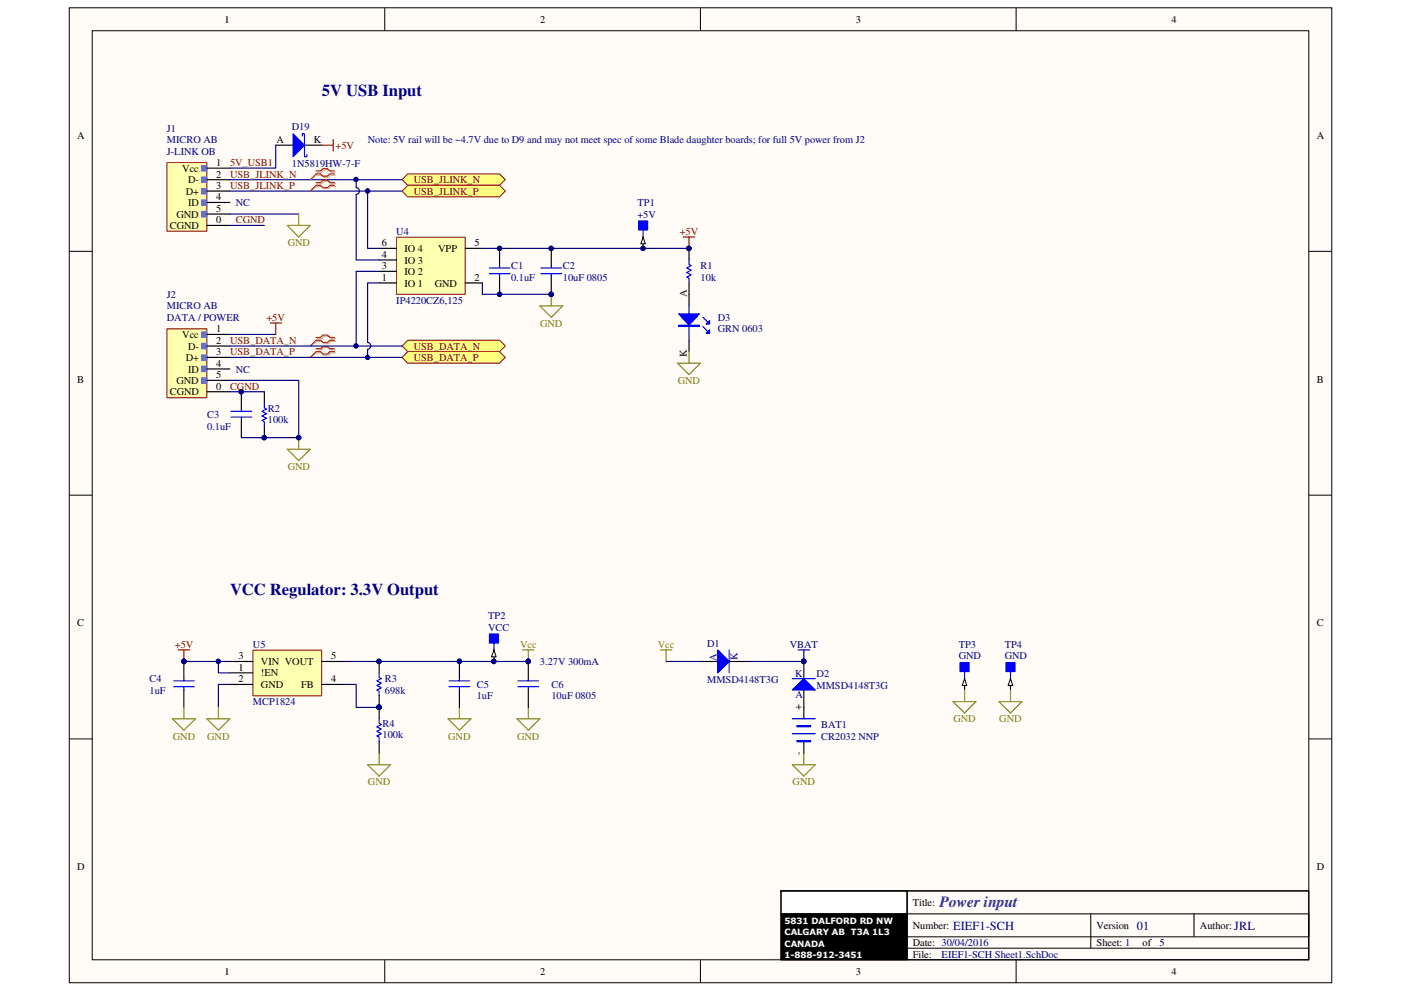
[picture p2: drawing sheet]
<svg xmlns="http://www.w3.org/2000/svg" width="297mm" height="210mm" viewBox="0 0 297 210" stroke-linecap="round" stroke-linejoin="round" font-family="sans-serif">
<path d="M14.7 1.7h267.7v206.7h-267.7z" fill="#fffcf8"/>
<path d="M14.7 1.7h267.7v206.7h-267.7z" fill="none" stroke="#000" stroke-width=".21"/>
<path d="M19.6 6.6h257.9v196.9h-257.9z" fill="#fffcf8"/>
<g fill="none" stroke="#000" stroke-width=".21">
<path d="M19.6 6.5h257.9v197h-257.9zM81.6 1.6v4.9M148.5 1.6v4.9M215.4 1.6v4.9M14.7 53.3h4.9M277.5 53.3h4.9M14.7 105h4.9M277.5 105h4.9M14.7 156.7h4.9M277.5 156.7h4.9M165.6 188.9h26.7M192.3 198.6h85.2v-4.8h-24.4v4.8"/>
<path d="M192.3 193.8h60.8M231.3 193.8v7.2M277.5 188.9h-85.2v14.6M81.6 203.5v4.9M148.5 203.5v4.9M192.3 201h85.2M215.4 203.5v4.9"/>
</g>
<path d="M165.6 189h26.7v4.8h-26.7z" fill="#fff"/>
<path d="M165.6 188.9h26.7v4.9h-26.7zM165.6 193.8h26.7v9.7h-26.7z" fill="none" stroke="#000" stroke-width=".21"/>
<path d="M165.6 188.9h111.9v14.6h-111.9zM165.6 193.8h26.7M192.3 188.9v14.6" fill="none" stroke="#000" stroke-width=".24"/>
<path d="M165.6 193.8h26.7v9.7h-26.7z" fill="#000"/>
<path d="M110.8 137.8h2.4M112 137.8v2.5M80.4 159.7v2.4M95 152.4h4.9l-2.5 2.4zM97.4 150v2.4M77.9 162.1h4.9l-2.4 2.4z" fill="none" stroke="#808000" stroke-width=".24"/>
<circle cx="112" cy="140.2" r=".47" fill="#000080"/>
<circle cx="112" cy="140.2" r=".47" fill="none" stroke="#000080" stroke-width=".21"/>
<path d="M103.8 134.4h1.9v2h-1.9z" fill-rule="evenodd" fill="#00f"/>
<path d="M103.8 134.4h1.9v2h-1.9z" fill="none" stroke="#00f" stroke-width=".21"/>
<path d="M104.7 136.4v1.4" fill="none" stroke="#00f" stroke-width=".24"/>
<path d="M104.7 137.8v2.5" fill="none" stroke="#000" stroke-width=".24"/>
<path d="M104.7 137.8l.5 1.5h-1z" fill="#fffcf8"/>
<path d="M104.7 137.8l.5 1.5h-1z" fill="none" stroke="#000" stroke-width=".21"/>
<circle cx="104.7" cy="140.2" r=".48" fill="#000080"/>
<circle cx="104.7" cy="140.2" r=".48" fill="none" stroke="#000080" stroke-width=".21"/>
<circle cx="104.7" cy="140.2" r=".48" fill="#000080"/>
<circle cx="104.7" cy="140.2" r=".48" fill="none" stroke="#000080" stroke-width=".21"/>
<path d="M73.1 140.3h38.9" fill="none" stroke="#000080" stroke-width=".24"/>
<circle cx="112" cy="140.2" r=".47" fill="#000080"/>
<circle cx="112" cy="140.2" r=".47" fill="none" stroke="#000080" stroke-width=".21"/>
<path d="M109.6 152.4h4.9l-2.5 2.4zM112 150v2.4" fill="none" stroke="#808000" stroke-width=".24"/>
<path d="M109.8 145.6h4.4M109.8 144.4h4.4M112 143.9v.5M112 145.6v.7" fill="none" stroke="#00f" stroke-width=".24"/>
<path d="M112 140.3v3.6" fill="none" stroke="#000" stroke-width=".24"/>
<circle cx="112" cy="140.2" r=".47" fill="#000080"/>
<circle cx="112" cy="140.2" r=".47" fill="none" stroke="#000080" stroke-width=".21"/>
<path d="M112 146.3v3.7" fill="none" stroke="#000" stroke-width=".24"/>
<circle cx="112" cy="140.2" r=".47" fill="#000080"/>
<circle cx="112" cy="140.2" r=".47" fill="none" stroke="#000080" stroke-width=".21"/>
<path d="M73.1 145.1h2.4v4.9h4.9" fill="none" stroke="#000080" stroke-width=".24"/>
<circle cx="80.3" cy="149.9" r=".46" fill="#000080"/>
<circle cx="80.3" cy="149.9" r=".46" fill="none" stroke="#000080" stroke-width=".21"/>
<path d="M80.4 140.3v2.4" fill="none" stroke="#000" stroke-width=".24"/>
<circle cx="80.3" cy="140.2" r=".48" fill="#000080"/>
<circle cx="80.3" cy="140.2" r=".48" fill="none" stroke="#000080" stroke-width=".21"/>
<path d="M80.4 147.5v2.5" fill="none" stroke="#000" stroke-width=".24"/>
<circle cx="80.3" cy="149.9" r=".46" fill="#000080"/>
<circle cx="80.3" cy="149.9" r=".46" fill="none" stroke="#000080" stroke-width=".21"/>
<path d="M80.4 142.7v.9l.5 .3-1 .5 1 .5-1 .4 1 .5-1 .5 .5 .3v.9" fill="none" stroke="#00f" stroke-width=".24"/>
<circle cx="80.3" cy="140.2" r=".48" fill="#000080"/>
<circle cx="80.3" cy="140.2" r=".48" fill="none" stroke="#000080" stroke-width=".21"/>
<circle cx="80.3" cy="149.9" r=".46" fill="#000080"/>
<circle cx="80.3" cy="149.9" r=".46" fill="none" stroke="#000080" stroke-width=".21"/>
<path d="M37.8 137.8h2.4M39 137.8v2.5" fill="none" stroke="#800000" stroke-width=".24"/>
<circle cx="39" cy="140.2" r=".48" fill="#000080"/>
<circle cx="39" cy="140.2" r=".48" fill="none" stroke="#000080" stroke-width=".21"/>
<path d="M203.5 140.5h2v1.9h-2z" fill-rule="evenodd" fill="#00f"/>
<path d="M203.5 140.5h2v1.9h-2z" fill="none" stroke="#00f" stroke-width=".21"/>
<path d="M204.5 142.4v1.5" fill="none" stroke="#00f" stroke-width=".24"/>
<path d="M204.5 143.9v2.4" fill="none" stroke="#000" stroke-width=".24"/>
<path d="M204.5 143.9l.5 1.4h-1z" fill="#fffcf8"/>
<path d="M204.5 143.9l.5 1.4h-1z" fill="none" stroke="#000" stroke-width=".21"/>
<path d="M53.7 137.9h14.5v9.6h-14.5z" fill="#ffffb0"/>
<path d="M53.6 137.8h14.6v9.7h-14.6z" fill="none" stroke="#800000" stroke-width=".21"/>
<path d="M39 140.3v3.6M48.7 142.7h4.9M48.7 145.1h4.9M48.7 140.3h4.9M68.2 145.1h4.9M68.2 140.3h4.9" fill="none" stroke="#000" stroke-width=".24"/>
<path d="M36.8 145.6h4.4M36.8 144.4h4.4M39 143.9v.5M39 145.6v.7" fill="none" stroke="#00f" stroke-width=".24"/>
<circle cx="39" cy="140.2" r=".48" fill="#000080"/>
<circle cx="39" cy="140.2" r=".48" fill="none" stroke="#000080" stroke-width=".21"/>
<path d="M39 146.3v3.7" fill="none" stroke="#000" stroke-width=".24"/>
<circle cx="39" cy="140.2" r=".48" fill="#000080"/>
<circle cx="39" cy="140.2" r=".48" fill="none" stroke="#000080" stroke-width=".21"/>
<path d="M39 140.3h9.7" fill="none" stroke="#000080" stroke-width=".24"/>
<circle cx="39" cy="140.2" r=".48" fill="#000080"/>
<circle cx="39" cy="140.2" r=".48" fill="none" stroke="#000080" stroke-width=".21"/>
<path d="M46.3 140.3v2.4h2.4" fill="none" stroke="#000080" stroke-width=".24"/>
<circle cx="46.3" cy="140.2" r=".48" fill="#000080"/>
<circle cx="46.3" cy="140.2" r=".48" fill="none" stroke="#000080" stroke-width=".21"/>
<path d="M48.7 145.1h-2.4v4.9" fill="none" stroke="#000080" stroke-width=".24"/>
<path d="M36.6 152.4h4.8l-2.4 2.4zM39 150v2.4M43.9 152.4h4.8l-2.4 2.4zM46.3 150v2.4" fill="none" stroke="#808000" stroke-width=".24"/>
<path d="M95.2 145.6h4.4M95.2 144.4h4.4M97.4 143.9v.5M97.4 145.6v.7" fill="none" stroke="#00f" stroke-width=".24"/>
<path d="M97.4 140.3v3.6" fill="none" stroke="#000" stroke-width=".24"/>
<circle cx="97.4" cy="140.2" r=".48" fill="#000080"/>
<circle cx="97.4" cy="140.2" r=".48" fill="none" stroke="#000080" stroke-width=".21"/>
<path d="M97.4 146.3v3.7" fill="none" stroke="#000" stroke-width=".24"/>
<circle cx="97.4" cy="140.2" r=".48" fill="#000080"/>
<circle cx="97.4" cy="140.2" r=".48" fill="none" stroke="#000080" stroke-width=".21"/>
<path d="M80.4 150v2.4M80.4 157.3v2.4" fill="none" stroke="#000" stroke-width=".24"/>
<circle cx="80.3" cy="149.9" r=".46" fill="#000080"/>
<circle cx="80.3" cy="149.9" r=".46" fill="none" stroke="#000080" stroke-width=".21"/>
<path d="M80.4 152.4v1l.5 .2-1 .5 1 .5-1 .5 1 .5-1 .4 .5 .3v1" fill="none" stroke="#00f" stroke-width=".24"/>
<circle cx="80.3" cy="149.9" r=".46" fill="#000080"/>
<circle cx="80.3" cy="149.9" r=".46" fill="none" stroke="#000080" stroke-width=".21"/>
<path d="M213.3 140.5h1.9v1.9h-1.9z" fill-rule="evenodd" fill="#00f"/>
<path d="M213.3 140.5h1.9v1.9h-1.9z" fill="none" stroke="#00f" stroke-width=".21"/>
<path d="M214.2 142.4v1.5" fill="none" stroke="#00f" stroke-width=".24"/>
<path d="M214.2 143.9v2.4" fill="none" stroke="#000" stroke-width=".24"/>
<path d="M214.2 143.9l.5 1.4h-1z" fill="#fffcf8"/>
<path d="M214.2 143.9l.5 1.4h-1z" fill="none" stroke="#000" stroke-width=".21"/>
<path d="M170.4 159.7v2.4M168 162.1h4.8l-2.4 2.4z" fill="none" stroke="#808000" stroke-width=".24"/>
<path d="M169.2 137.8h2.5M170.4 137.8v2.5" fill="none" stroke="#000080" stroke-width=".24"/>
<circle cx="170.4" cy="140.2" r=".48" fill="#000080"/>
<circle cx="170.4" cy="140.2" r=".48" fill="none" stroke="#000080" stroke-width=".21"/>
<path d="M140 137.8h2.4M141.2 137.8v2.5M202.1 148.8h4.8l-2.4 2.4zM204.5 146.3v2.5M211.8 148.8h4.9l-2.5 2.4zM214.2 146.3v2.5" fill="none" stroke="#808000" stroke-width=".24"/>
<path d="M148.5 140.3h3.7M154.6 140.3h3.6M170.4 150v2.4M170.4 157.3v2.4" fill="none" stroke="#000" stroke-width=".24"/>
<path d="M168 155.6h4.8M168 152.4h4.8M168.9 153.8h3v.3h-3zM168.9 157h3v.3h-3z" fill="none" stroke="#00f" stroke-width=".24"/>
<path d="M168.9 154h3M168.9 157.1h3" fill="none" stroke="#00f" stroke-width=".25"/>
<path d="M152.2 137.8l2.4 2.5-2.4 2.4z" fill="#00f"/>
<path d="M152.2 137.8l2.4 2.5-2.4 2.4zM154.6 137.8v4.9" fill="none" stroke="#00f" stroke-width=".24"/>
<path d="M141.2 140.3h7.3M158.2 140.3h12.2" fill="none" stroke="#000080" stroke-width=".24"/>
<circle cx="170.4" cy="140.2" r=".48" fill="#000080"/>
<circle cx="170.4" cy="140.2" r=".48" fill="none" stroke="#000080" stroke-width=".21"/>
<path d="M170.4 140.3v3.6M170.4 146.3v3.7" fill="none" stroke="#000" stroke-width=".24"/>
<circle cx="170.4" cy="140.2" r=".48" fill="#000080"/>
<circle cx="170.4" cy="140.2" r=".48" fill="none" stroke="#000080" stroke-width=".21"/>
<path d="M168 146.3l2.4-2.4 2.4 2.4z" fill="#00f"/>
<path d="M168 146.3l2.4-2.4 2.4 2.4zM168 143.9h4.8" fill="none" stroke="#00f" stroke-width=".24"/>
<circle cx="170.4" cy="140.2" r=".48" fill="#000080"/>
<circle cx="170.4" cy="140.2" r=".48" fill="none" stroke="#000080" stroke-width=".21"/>
<path d="M144.9 50.2h2.4M146.1 50.2v2.5" fill="none" stroke="#800000" stroke-width=".24"/>
<circle cx="146" cy="52.7" r=".46" fill="#000080"/>
<circle cx="146" cy="52.7" r=".46" fill="none" stroke="#000080" stroke-width=".21"/>
<path d="M146.1 62.4v2.5M146.1 72.1v2.4" fill="none" stroke="#000" stroke-width=".24"/>
<path d="M146.1 64.9v7.2M149 69.2l1 1M149 67.3l1 .9" fill="none" stroke="#00f" stroke-width=".24"/>
<path d="M143.9 66.5h4.4l-2.2 2.5z" fill="#00f"/>
<path d="M143.9 66.5h4.4l-2.2 2.5zM143.9 69h4.4v.2h-4.4z" fill="none" stroke="#00f" stroke-width=".24"/>
<path d="M143.9 69.1h4.4" fill="none" stroke="#00f" stroke-width=".25"/>
<path d="M150.4 69.9v.8h-.7z" fill="#00f"/>
<path d="M150.4 69.9v.8h-.7z" fill="none" stroke="#00f" stroke-width=".24"/>
<path d="M150.4 68v.7h-.7z" fill="#00f"/>
<path d="M150.4 68v.7h-.7z" fill="none" stroke="#00f" stroke-width=".24"/>
<path d="M135.4 46.8h1.9v2h-1.9z" fill-rule="evenodd" fill="#00f"/>
<path d="M135.4 46.8h1.9v2h-1.9z" fill="none" stroke="#00f" stroke-width=".21"/>
<path d="M136.4 48.8v1.4" fill="none" stroke="#00f" stroke-width=".24"/>
<path d="M136.4 50.2v2.5" fill="none" stroke="#000" stroke-width=".24"/>
<path d="M136.4 50.2l.4 1.5h-.9z" fill="#fffcf8"/>
<path d="M136.4 50.2l.4 1.5h-.9z" fill="none" stroke="#000" stroke-width=".21"/>
<circle cx="136.3" cy="52.7" r=".46" fill="#000080"/>
<circle cx="136.3" cy="52.7" r=".46" fill="none" stroke="#000080" stroke-width=".21"/>
<circle cx="136.3" cy="52.7" r=".46" fill="#000080"/>
<circle cx="136.3" cy="52.7" r=".46" fill="none" stroke="#000080" stroke-width=".21"/>
<path d="M35.4 69.8h8.5v14.5h-8.5z" fill="#ffffb0"/>
<path d="M35.4 69.7h8.5v14.6h-8.5z" fill="none" stroke="#800000" stroke-width=".21"/>
<path d="M42.8 72.8h1.1v1.2h-1.1z" fill="#5f73e2"/>
<path d="M42.7 72.8h1.2v1.2h-1.2z" fill="none" stroke="#5f73e2" stroke-width=".21"/>
<path d="M42.8 70.4h1.1v1.1h-1.1z" fill="#5f73e2"/>
<path d="M42.7 70.4h1.2v1.1h-1.2z" fill="none" stroke="#5f73e2" stroke-width=".21"/>
<path d="M42.8 75.3h1.1v1.1h-1.1z" fill="#5f73e2"/>
<path d="M42.7 75.2h1.2v1.2h-1.2z" fill="none" stroke="#5f73e2" stroke-width=".21"/>
<path d="M42.8 80.1h1.1v1.2h-1.1z" fill="#5f73e2"/>
<path d="M42.7 80.1h1.2v1.2h-1.2z" fill="none" stroke="#5f73e2" stroke-width=".21"/>
<path d="M42.8 77.7h1.1v1.1h-1.1z" fill="#5f73e2"/>
<path d="M42.7 77.6h1.2v1.2h-1.2z" fill="none" stroke="#5f73e2" stroke-width=".21"/>
<path d="M43.9 70.9h4.8M43.9 73.4h4.8M43.9 75.8h4.8M43.9 78.2h4.8M43.9 80.6h4.8M43.9 83.1h4.8" fill="none" stroke="#000" stroke-width=".24"/>
<path d="M35.4 34.5h8.5v14.5h-8.5z" fill="#ffffb0"/>
<path d="M35.4 34.5h8.5v14.5h-8.5z" fill="none" stroke="#800000" stroke-width=".21"/>
<path d="M42.8 37.5h1.1v1.2h-1.1z" fill="#5f73e2"/>
<path d="M42.7 37.5h1.2v1.2h-1.2z" fill="none" stroke="#5f73e2" stroke-width=".21"/>
<path d="M42.8 35.1h1.1v1.2h-1.1z" fill="#5f73e2"/>
<path d="M42.7 35.1h1.2v1.2h-1.2z" fill="none" stroke="#5f73e2" stroke-width=".21"/>
<path d="M42.8 40h1.1v1.1h-1.1z" fill="#5f73e2"/>
<path d="M42.7 40h1.2v1.1h-1.2z" fill="none" stroke="#5f73e2" stroke-width=".21"/>
<path d="M42.8 44.8h1.1v1.2h-1.1z" fill="#5f73e2"/>
<path d="M42.7 44.8h1.2v1.2h-1.2z" fill="none" stroke="#5f73e2" stroke-width=".21"/>
<path d="M42.8 42.4h1.1v1.2h-1.1z" fill="#5f73e2"/>
<path d="M42.7 42.4h1.2v1.2h-1.2z" fill="none" stroke="#5f73e2" stroke-width=".21"/>
<path d="M43.9 35.6h4.8M43.9 38.1h4.8M43.9 40.5h4.8M43.9 42.9h4.8M43.9 45.4h4.8M43.9 47.8h4.8" fill="none" stroke="#000" stroke-width=".24"/>
<path d="M84.1 50.3h14.5v12.1h-14.5z" fill="#ffffb0"/>
<path d="M84.1 50.3h14.5v12.1h-14.5z" fill="none" stroke="#800000" stroke-width=".21"/>
<path d="M80.4 60h3.6M80.4 57.5h3.6M80.4 55.1h3.6M80.4 52.7h3.6M98.6 60h3.7M98.6 52.7h3.7" fill="none" stroke="#000" stroke-width=".24"/>
<path d="M48.7 38.1h36.6M48.7 40.5h36.6M48.7 70.9h9.8" fill="none" stroke="#000080" stroke-width=".24"/>
<path d="M86.4 72.1h19.5l1.2 1.3-1.2 1.1h-19.5l-1.1-1.1z" fill-rule="evenodd" fill="#ffff80"/>
<path d="M86.4 72.1h19.5l1.2 1.3-1.2 1.1h-19.5l-1.1-1.1z" fill="none" stroke="#800000" stroke-width=".21"/>
<path d="M86.4 74.5h19.5l1.2 1.3-1.2 1.2h-19.5l-1.1-1.2z" fill-rule="evenodd" fill="#ffff80"/>
<path d="M86.4 74.5h19.5l1.2 1.3-1.2 1.2h-19.5l-1.1-1.2z" fill="none" stroke="#800000" stroke-width=".21"/>
<path d="M86.4 36.9h19.5l1.2 1.2-1.2 1.2h-19.5l-1.1-1.2z" fill-rule="evenodd" fill="#ffff80"/>
<path d="M86.4 36.9h19.5l1.2 1.2-1.2 1.2h-19.5l-1.1-1.2z" fill="none" stroke="#800000" stroke-width=".21"/>
<path d="M86.4 39.3h19.5l1.2 1.2-1.2 1.2h-19.5l-1.1-1.2z" fill-rule="evenodd" fill="#ffff80"/>
<path d="M86.4 39.3h19.5l1.2 1.2-1.2 1.2h-19.5l-1.1-1.2z" fill="none" stroke="#800000" stroke-width=".21"/>
<path d="M67.2 36.5h1l.5-.5h1l.4 .5h1M67.2 37.1h1l.5 .5h1l.4-.5h1M67.2 38.9h1l.5-.5h1l.4 .5h1M67.2 39.5h1l.5 .5h1l.4-.5h1M67.2 71.8h1l.5-.5h1l.4 .5h1M67.2 72.4h1l.5 .5h1l.4-.5h1M67.2 74.2h1l.5-.5h1l.4 .5h1M67.2 74.8h1l.5 .5h1l.4-.5h1" fill="none" stroke="#d0a19e" stroke-width=".24"/>
<path d="M67.2 37.1l-1.4 1M67.2 39.5l-1.4 1M67.2 72.4l-1.4 1M67.2 74.8l-1.4 1" fill="none" stroke="#d0a19e" stroke-width=".21"/>
<path d="M67 36.2h1l.4-.4h1l.5 .4h1M67 36.9h1l.4 .4h1l.5-.4h1M67 38.7h1l.4-.5h1l.5 .5h1M67 39.3h1l.4 .5h1l.5-.5h1M67 71.5h1l.4-.5h1l.5 .5h1M67 72.1h1l.4 .5h1l.5-.5h1M67 74h1l.4-.5h1l.5 .5h1M67 74.5h1l.4 .6h1l.5-.6h1" fill="none" stroke="#f00" stroke-width=".24"/>
<path d="M67 36.9l-1.2 1.2M67 39.3l-1.2 1.2M67 72.1l-1.2 1.3M67 74.5l-1.2 1.3" fill="none" stroke="#f00" stroke-width=".21"/>
<path d="M114.7 58h4.4M114.7 56.8h4.4M116.9 56.3v.5M116.9 58v.8" fill="none" stroke="#00f" stroke-width=".24"/>
<path d="M116.9 52.7v3.6" fill="none" stroke="#000" stroke-width=".24"/>
<circle cx="116.8" cy="52.7" r=".46" fill="#000080"/>
<circle cx="116.8" cy="52.7" r=".46" fill="none" stroke="#000080" stroke-width=".21"/>
<path d="M116.9 58.8v3.6" fill="none" stroke="#000" stroke-width=".24"/>
<circle cx="116.8" cy="62.4" r=".46" fill="#000080"/>
<circle cx="116.8" cy="62.4" r=".46" fill="none" stroke="#000080" stroke-width=".21"/>
<circle cx="116.8" cy="52.7" r=".46" fill="#000080"/>
<circle cx="116.8" cy="52.7" r=".46" fill="none" stroke="#000080" stroke-width=".21"/>
<circle cx="116.8" cy="62.4" r=".46" fill="#000080"/>
<circle cx="116.8" cy="62.4" r=".46" fill="none" stroke="#000080" stroke-width=".21"/>
<path d="M103.8 58h4.3M103.8 56.8h4.3M105.9 56.3v.5M105.9 58v.8" fill="none" stroke="#00f" stroke-width=".24"/>
<path d="M105.9 52.7v3.6" fill="none" stroke="#000" stroke-width=".24"/>
<circle cx="105.9" cy="52.7" r=".46" fill="#000080"/>
<circle cx="105.9" cy="52.7" r=".46" fill="none" stroke="#000080" stroke-width=".21"/>
<path d="M105.9 58.8v3.6" fill="none" stroke="#000" stroke-width=".24"/>
<circle cx="105.9" cy="62.4" r=".46" fill="#000080"/>
<circle cx="105.9" cy="62.4" r=".46" fill="none" stroke="#000080" stroke-width=".21"/>
<circle cx="105.9" cy="52.7" r=".46" fill="#000080"/>
<circle cx="105.9" cy="52.7" r=".46" fill="none" stroke="#000080" stroke-width=".21"/>
<circle cx="105.9" cy="62.4" r=".46" fill="#000080"/>
<circle cx="105.9" cy="62.4" r=".46" fill="none" stroke="#000080" stroke-width=".21"/>
<path d="M102.3 60v2.4h14.6" fill="none" stroke="#000080" stroke-width=".24"/>
<circle cx="116.8" cy="62.4" r=".46" fill="#000080"/>
<circle cx="116.8" cy="62.4" r=".46" fill="none" stroke="#000080" stroke-width=".21"/>
<path d="M48.7 73.4h36.6M48.7 83.1h7.3" fill="none" stroke="#000080" stroke-width=".24"/>
<path d="M49 88.4h4.4M49 87.2h4.4M51.2 86.7v.5M51.2 88.4v.8" fill="none" stroke="#00f" stroke-width=".24"/>
<path d="M51.2 83.1v3.6" fill="none" stroke="#000" stroke-width=".24"/>
<circle cx="51.1" cy="83.1" r=".46" fill="#000080"/>
<circle cx="51.1" cy="83.1" r=".46" fill="none" stroke="#000080" stroke-width=".21"/>
<path d="M51.2 89.2v3.6" fill="none" stroke="#000" stroke-width=".24"/>
<circle cx="51.1" cy="83.1" r=".46" fill="#000080"/>
<circle cx="51.1" cy="83.1" r=".46" fill="none" stroke="#000080" stroke-width=".21"/>
<path d="M56 83.1v2.4M56 90.4v2.4" fill="none" stroke="#000" stroke-width=".24"/>
<circle cx="56" cy="92.8" r=".46" fill="#000080"/>
<circle cx="56" cy="92.8" r=".46" fill="none" stroke="#000080" stroke-width=".21"/>
<path d="M56 85.5v1l.5 .2-1 .5 1 .5-1 .5 1 .5-1 .5 .5 .2v1" fill="none" stroke="#00f" stroke-width=".24"/>
<circle cx="56" cy="92.8" r=".46" fill="#000080"/>
<circle cx="56" cy="92.8" r=".46" fill="none" stroke="#000080" stroke-width=".21"/>
<path d="M48.7 80.6h14.6v12.2h-12.1" fill="none" stroke="#000080" stroke-width=".24"/>
<circle cx="63.3" cy="92.8" r=".46" fill="#000080"/>
<circle cx="63.3" cy="92.8" r=".46" fill="none" stroke="#000080" stroke-width=".21"/>
<path d="M48.7 45.4h14.6M48.7 47.8h7.3M102.3 52.7h43.8M48.7 75.8h36.6" fill="none" stroke="#000080" stroke-width=".24"/>
<circle cx="146" cy="52.7" r=".46" fill="#000080"/>
<circle cx="146" cy="52.7" r=".46" fill="none" stroke="#000080" stroke-width=".21"/>
<path d="M80.4 60h-2.5v12.6a.72 .72 0 0 1 .7 .7 .72 .72 0 0 1-.7 .7M77.9 74.1v1.7" fill="none" stroke="#000080" stroke-width=".24"/>
<circle cx="77.9" cy="75.8" r=".46" fill="#000080"/>
<circle cx="77.9" cy="75.8" r=".46" fill="none" stroke="#000080" stroke-width=".21"/>
<path d="M80.4 57.5h-4.9v15.9" fill="none" stroke="#000080" stroke-width=".24"/>
<circle cx="75.5" cy="73.3" r=".47" fill="#000080"/>
<circle cx="75.5" cy="73.3" r=".47" fill="none" stroke="#000080" stroke-width=".21"/>
<path d="M75.5 38.1v1.7a.72 .72 0 0 1 .7 .7 .72 .72 0 0 1-.7 .7v13.9h4.9" fill="none" stroke="#000080" stroke-width=".24"/>
<circle cx="75.5" cy="38.1" r=".46" fill="#000080"/>
<circle cx="75.5" cy="38.1" r=".46" fill="none" stroke="#000080" stroke-width=".21"/>
<path d="M77.9 40.5v12.2h2.5" fill="none" stroke="#000080" stroke-width=".24"/>
<circle cx="77.9" cy="40.5" r=".47" fill="#000080"/>
<circle cx="77.9" cy="40.5" r=".47" fill="none" stroke="#000080" stroke-width=".21"/>
<path d="M114.5 64.9h4.8l-2.4 2.4zM116.9 62.4v2.5M143.6 77h4.9l-2.4 2.4zM146.1 74.5v2.5" fill="none" stroke="#808000" stroke-width=".24"/>
<circle cx="116.8" cy="62.4" r=".46" fill="#000080"/>
<circle cx="116.8" cy="62.4" r=".46" fill="none" stroke="#000080" stroke-width=".21"/>
<path d="M60.9 95.2h4.9l-2.5 2.5zM63.3 92.8v2.4" fill="none" stroke="#808000" stroke-width=".24"/>
<circle cx="63.3" cy="92.8" r=".46" fill="#000080"/>
<circle cx="63.3" cy="92.8" r=".46" fill="none" stroke="#000080" stroke-width=".21"/>
<path d="M60.9 47.8h4.9l-2.5 2.4zM63.3 45.4v2.4" fill="none" stroke="#808000" stroke-width=".24"/>
<path d="M57.3 68.5h2.4M58.5 68.5v2.4" fill="none" stroke="#800000" stroke-width=".24"/>
<path d="M58.5 30.8h3.6M64.6 30.8h3.6" fill="none" stroke="#000" stroke-width=".24"/>
<path d="M62.1 28.4l2.5 2.4-2.5 2.4z" fill="#00f"/>
<path d="M62.1 28.4l2.5 2.4-2.5 2.4zM64.1 28.8v-.4h.5v4.8h.5v-.5" fill="none" stroke="#00f" stroke-width=".24"/>
<path d="M68.2 30.8h2.5M70.7 29.5v2.5" fill="none" stroke="#800000" stroke-width=".24"/>
<path d="M58.5 30.8v4.8h-9.8" fill="none" stroke="#000080" stroke-width=".24"/>
<path d="M146.1 52.7v2.4" fill="none" stroke="#000" stroke-width=".24"/>
<circle cx="146" cy="52.7" r=".46" fill="#000080"/>
<circle cx="146" cy="52.7" r=".46" fill="none" stroke="#000080" stroke-width=".21"/>
<path d="M146.1 60v2.4" fill="none" stroke="#000" stroke-width=".24"/>
<path d="M146.1 55.1v1l.5 .2-1 .5 1 .5-1 .5 1 .5-1 .5 .5 .2v1" fill="none" stroke="#00f" stroke-width=".24"/>
<circle cx="146" cy="52.7" r=".46" fill="#000080"/>
<circle cx="146" cy="52.7" r=".46" fill="none" stroke="#000080" stroke-width=".21"/>
<g font-size="3.5" fill="#000080">
<text x="68.2" y="20.3">5V USB Input</text>
<text x="48.8" y="126.1">VCC Regulator: 3.3V Output</text>
</g>
<text font-size="3.3" fill="#421c8b" x="199.2" y="192.3">Power input</text>
<g font-size="2.6" fill="#000080">
<text x="202.1" y="197.1">EIEF1-SCH</text>
<text x="241" y="197.1">01</text>
<text x="261.7" y="197.1">JRL</text>
</g>
<g font-size="2.2">
<text x="47.6" y="4.8">1</text>
<text x="114.5" y="4.8">2</text>
<text x="181.4" y="4.8">3</text>
<text x="248.4" y="4.8">4</text>
<text x="16.3" y="29.4">A</text>
<text x="279.2" y="29.4">A</text>
<text x="45.8" y="35.2">1</text>
<text x="58.6" y="30.3">A</text>
<text x="66.5" y="30.3">K</text>
<text x="38.6" y="36.4">Vcc</text>
<text x="39.4" y="41.3">D+</text>
<text x="39.9" y="38.8">D-</text>
<text x="45.8" y="37.6">2</text>
<text x="45.8" y="40">3</text>
<text x="37.4" y="46.1">GND</text>
<text x="39.9" y="43.7">ID</text>
<text x="45.8" y="42.5">4</text>
<text x="45.8" y="44.9">5</text>
<text x="45.8" y="47.4">0</text>
<text x="36" y="48.6">CGND</text>
<text x="81" y="52.2">6</text>
<text x="85.8" y="53.4">IO 4</text>
<text x="92.9" y="53.4">VPP</text>
<text x="100.6" y="52.2">5</text>
<text x="81" y="59.5">1</text>
<text x="81" y="57.1">3</text>
<text x="81" y="54.7">4</text>
<text x="85.8" y="58.3">IO 2</text>
<text x="85.8" y="55.9">IO 3</text>
<text x="100.6" y="59.5">2</text>
<text x="85.8" y="60.7">IO 1</text>
<text x="92.2" y="60.7">GND</text>
<text x="145.6" y="62.9" transform="rotate(-90 145.6 62.9)">A</text>
<text x="38.6" y="71.7">Vcc</text>
<text x="45.8" y="70.4">1</text>
<text x="39.4" y="76.5">D+</text>
<text x="39.9" y="74.1">D-</text>
<text x="45.8" y="72.9">2</text>
<text x="45.8" y="77.8">4</text>
<text x="45.8" y="75.3">3</text>
<text x="145.6" y="75.7" transform="rotate(-90 145.6 75.7)">K</text>
<text x="16.4" y="81.1">B</text>
<text x="36" y="83.8">CGND</text>
<text x="37.4" y="81.4">GND</text>
<text x="39.9" y="79">ID</text>
<text x="45.8" y="80.2">5</text>
<text x="45.8" y="82.6">0</text>
<text x="279.2" y="81.1">B</text>
<text x="16.4" y="132.8">C</text>
<text x="279.2" y="132.8">C</text>
<text x="50.6" y="142.2">1</text>
<text x="50.6" y="139.8">3</text>
<text x="55.3" y="143.4">!EN</text>
<text x="55.3" y="141">VIN VOUT</text>
<text x="70.2" y="139.8">5</text>
<text x="50.6" y="144.7">2</text>
<text x="55.3" y="145.9">GND</text>
<text x="63.8" y="145.9">FB</text>
<text x="70.2" y="144.7">4</text>
<text x="170" y="150.5" transform="rotate(-90 170 150.5)">+</text>
<text x="170" y="160" transform="rotate(-90 170 160)">-</text>
<text x="16.3" y="184.5">D</text>
<text x="279.2" y="184.5">D</text>
<text x="193.5" y="192.1">Title:</text>
<text x="193.5" y="196.9">Number:</text>
<text x="232.5" y="196.9">Version</text>
<text x="254.4" y="196.9">Author:</text>
<text x="193.5" y="200.6">Date: 30/04/2016</text>
<text x="193.5" y="203">File:</text>
<text x="232.5" y="200.6">Sheet: 1</text>
<text x="242.2" y="200.6">of</text>
<text x="47.6" y="206.7">1</text>
<text x="114.5" y="206.7">2</text>
<text x="181.4" y="206.7">3</text>
<text x="248.4" y="206.7">4</text>
</g>
<g font-size="2.2" fill="#000080">
<text x="35.4" y="27.9">J1</text>
<text x="61.9" y="27.6">D19</text>
<text x="35.4" y="30.3">MICRO AB</text>
<text x="35.4" y="32.8">J-LINK OB</text>
<text x="61.9" y="35.4">1N5819HW-7-F</text>
<text x="78" y="30.3">Note: 5V rail will be ~4.7V due to D9 and may not meet spec of some Blade daughter boards; for full 5V power from J2</text>
<text x="50" y="43.7">NC</text>
<text x="135.2" y="43.7">TP1</text>
<text x="135.2" y="46.1">+5V</text>
<text x="84" y="49.8">U4</text>
<text x="108.4" y="57.1">C1</text>
<text x="108.4" y="59.5">0.1uF</text>
<text x="119.3" y="57.1">C2</text>
<text x="119.3" y="59.5">10uF 0805</text>
<text x="148.5" y="57.1">R1</text>
<text x="148.5" y="59.5">10k</text>
<text x="35.4" y="63.2">J2</text>
<text x="35.4" y="65.6">MICRO AB</text>
<text x="84" y="64.4">IP4220CZ6,125</text>
<text x="35.4" y="68">DATA / POWER</text>
<text x="152.2" y="68">D3</text>
<text x="152.2" y="70.4">GRN 0603</text>
<text x="50" y="79">NC</text>
<text x="43.9" y="88.7">C3</text>
<text x="56.8" y="87.2">R2</text>
<text x="56.8" y="89.7">100k</text>
<text x="43.9" y="91.1">0.1uF</text>
<text x="103.5" y="131.3">TP2</text>
<text x="53.6" y="137.4">U5</text>
<text x="103.5" y="133.7">VCC</text>
<text x="149.9" y="137.1">D1</text>
<text x="167.5" y="137.4">VBAT</text>
<text x="203.3" y="137.4">TP3</text>
<text x="213" y="137.4">TP4</text>
<text x="114.5" y="141">3.27V 300mA</text>
<text x="151.9" y="140.1" transform="rotate(-90 151.9 140.1)">A</text>
<text x="156.4" y="140" transform="rotate(-90 156.4 140)">K</text>
<text x="168.6" y="143.6">K</text>
<text x="173.1" y="143.6">D2</text>
<text x="203.3" y="139.8">GND</text>
<text x="213" y="139.8">GND</text>
<text x="31.7" y="144.7">C4</text>
<text x="31.7" y="147.1">1uF</text>
<text x="53.6" y="149.5">MCP1824</text>
<text x="81.6" y="144.7">R3</text>
<text x="81.6" y="147.1">698k</text>
<text x="101.1" y="145.9">C5</text>
<text x="101.1" y="148.3">1uF</text>
<text x="116.9" y="145.9">C6</text>
<text x="116.9" y="148.3">10uF 0805</text>
<text x="149.9" y="144.9">MMSD4148T3G</text>
<text x="168.7" y="148.1">A</text>
<text x="173.1" y="146.1">MMSD4148T3G</text>
<text x="81.1" y="154.1">R4</text>
<text x="174.1" y="154.4">BAT1</text>
<text x="81.1" y="156.5">100k</text>
<text x="174.1" y="156.8">CR2032 NNP</text>
<text x="199.6" y="203">EIEF1-SCH Sheet1.SchDoc</text>
<text x="245.9" y="200.6">5</text>
</g>
<g font-size="2.2" fill="#800000">
<text x="48.8" y="35.2">5V_USB1</text>
<text x="71.2" y="31.5">+5V</text>
<text x="48.8" y="40">USB_JLINK_P</text>
<text x="48.8" y="37.6">USB_JLINK_N</text>
<text x="87.7" y="38.8">USB_JLINK_N</text>
<text x="87.7" y="41.3">USB_JLINK_P</text>
<text x="50" y="47.4">CGND</text>
<text x="144.1" y="49.8">+5V</text>
<text x="56.5" y="68">+5V</text>
<text x="48.8" y="75.3">USB_DATA_P</text>
<text x="48.8" y="72.9">USB_DATA_N</text>
<text x="87.7" y="74.1">USB_DATA_N</text>
<text x="87.7" y="76.5">USB_DATA_P</text>
<text x="48.8" y="82.6">CGND</text>
<text x="37.1" y="137.4">+5V</text>
</g>
<g font-size="2.2" fill="#808000">
<text x="61" y="52.2">GND</text>
<text x="114.5" y="69.3">GND</text>
<text x="143.7" y="81.4">GND</text>
<text x="61" y="99.7">GND</text>
<text x="110.3" y="137.4">Vcc</text>
<text x="139.5" y="137.4">Vcc</text>
<text x="202.1" y="153.2">GND</text>
<text x="211.9" y="153.2">GND</text>
<text x="36.7" y="156.8">GND</text>
<text x="43.9" y="156.8">GND</text>
<text x="95" y="156.8">GND</text>
<text x="109.6" y="156.8">GND</text>
<text x="78" y="166.5">GND</text>
<text x="168.1" y="166.5">GND</text>
</g>
<g font-size="1.8" fill="#fff">
<text x="166.3" y="195.8">5831 DALFORD RD NW</text>
<text x="166.3" y="198.2">CALGARY AB T3A 1L3</text>
<text x="166.3" y="200.7">CANADA</text>
<text x="166.3" y="203.1">1-888-912-3451</text>
</g>
</svg>
